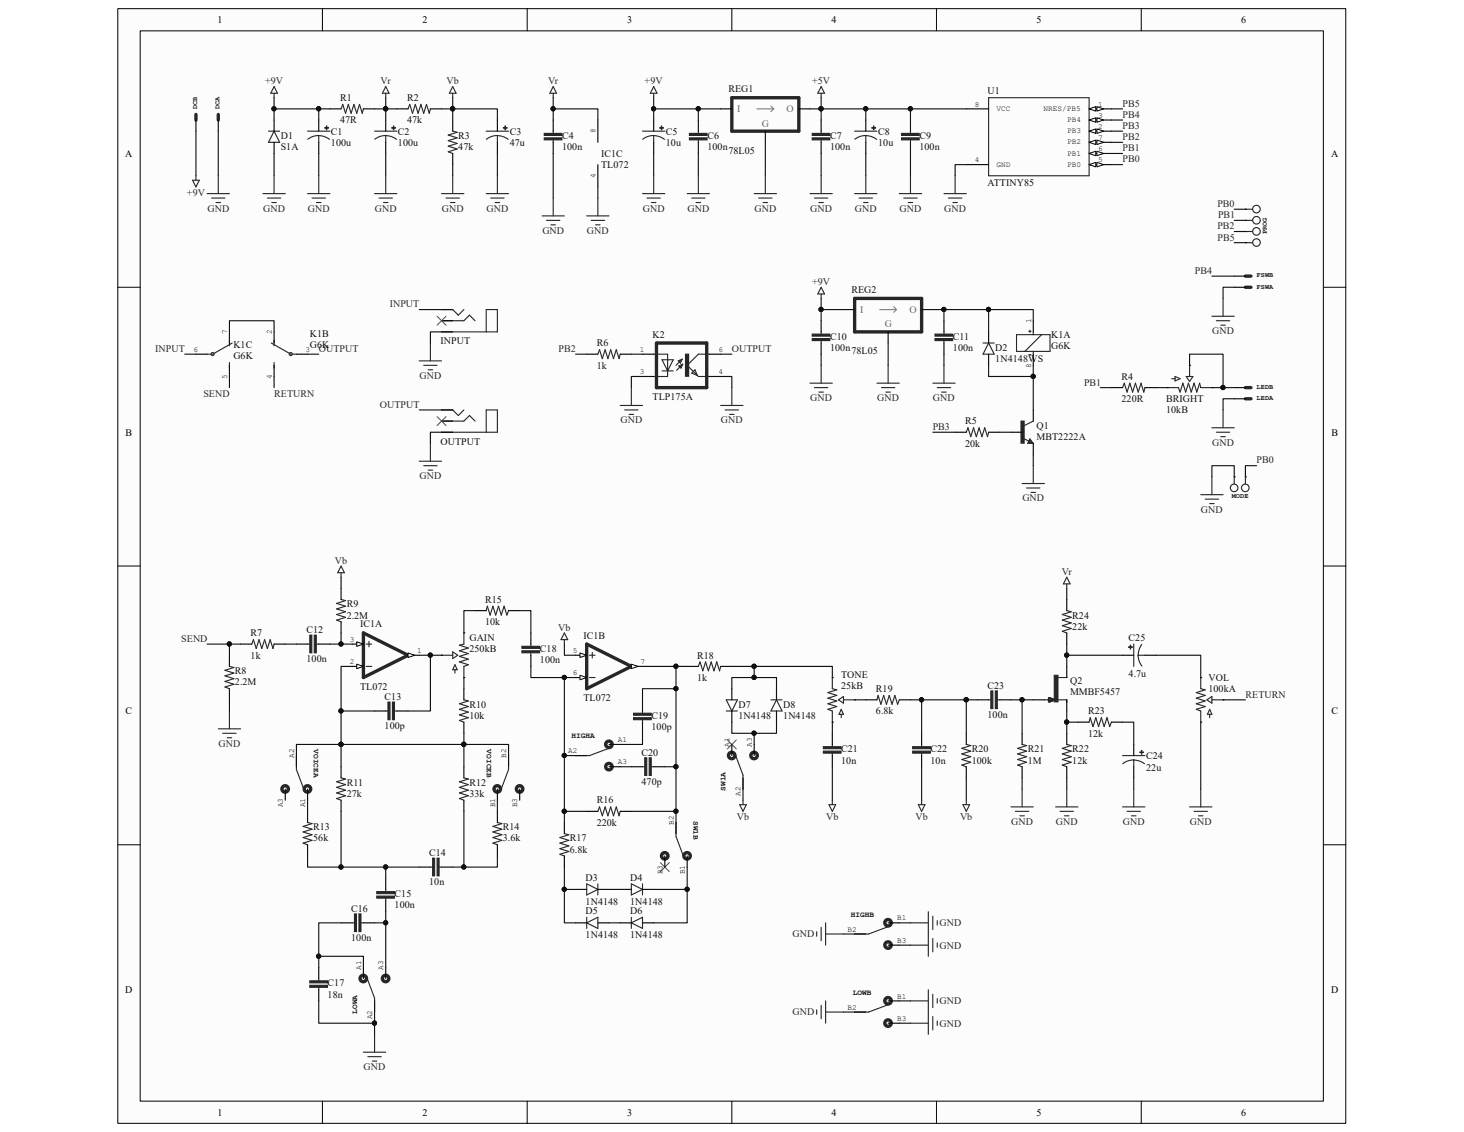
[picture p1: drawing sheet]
<svg xmlns="http://www.w3.org/2000/svg" width="279mm" height="216mm" viewBox="0 0 279 216" stroke-linecap="round" stroke-linejoin="round" font-family="sans-serif">
<path d="M22.5 1.7h234.3v212.5h-234.3z" fill="#fcfcfc"/>
<path d="M22.5 1.7h234.3v212.5h-234.3z" fill="none" stroke="#000" stroke-width=".19"/>
<path d="M26.8 5.9h225.8v204.1h-225.8z" fill="#fcfcfc"/>
<g fill="none" stroke="#000" stroke-width=".19">
<path d="M26.8 5.9h225.8v204.1h-225.8zM61.5 1.6v4.3M100.6 1.6v4.3M139.7 1.6v4.3M178.7 1.6v4.3M217.8 1.6v4.3M22.5 54.8h4.2M252.6 54.8h4.3M22.5 108h4.2M252.6 108h4.3M22.5 161.1h4.2M252.6 161.1h4.3"/>
<path d="M61.5 210v4.3M100.6 210v4.3M139.7 210v4.3M178.7 210v4.3M217.8 210v4.3"/>
</g>
<g fill="none" stroke="#262626" stroke-width=".21">
<path d="M52.3 17.8v.8M52.3 16.5l.6 1.3h-1.2zM73.6 17.8v.8M73.6 16.5l.7 1.3h-1.3zM86.4 17.8v.8M86.4 16.5l.6 1.3h-1.2zM105.6 16.5l.6 1.3h-1.3zM105.6 17.8v.8M124.8 16.5l.6 1.3h-1.3zM124.8 17.8v.8M156.7 16.5l.7 1.3h-1.3zM156.7 17.8v.8"/>
<path d="M188.7 18.6h19.2v14.9h-19.2zM50.2 36.9h4.2M51 37.8h2.6M51.2 25h2.2M51.9 38.6h.8M52.3 33.5v3.4M52.3 25l1.1 2.1h-2.2zM58.7 36.9h4.3M58.7 25h4.3M59.6 37.8h2.5M60.4 38.6h.9M60.8 25.8l-.9 .2-1.2 .6"/>
<path d="M60.8 25.9l1.3 .2 .8 .5M60.8 25.9v1.2M60.8 33.5v3.4M65.1 20.8l.3-.9 .5 1.7 .6-1.7 .5 1.7 .5-1.7 .6 1.7 .5-1.7 .5 1.7 .3-.8M71.5 36.9h4.2M71.5 25h4.2M72.3 37.8h2.6M73.2 38.6h.8M73.6 25.9v1.2M73.6 33.5v3.4M73.6 25.8l-.9 .2-1.2 .6M73.6 25.9l1.3 .2 .8 .5"/>
<path d="M77.9 20.8l.3-.9 .5 1.7 .6-1.7 .5 1.7 .5-1.7 .6 1.7 .5-1.7 .5 1.7 .2-.8M84.3 36.9h4.2M85.1 37.8h2.6M86 38.6h.8M86.4 33.5v3.4M86.4 25l.9 .2-1.8 .6 1.8 .5-1.8 .5 1.8 .6-1.8 .5 1.8 .5-1.8 .6 .9 .3M92.8 36.9h4.3M92.8 25h4.3M92.8 26.6l1.2-.6 1-.2 1.2 .3 .8 .5M93.6 37.8h2.6M94.5 38.6h.9M94.9 25.9v1.2"/>
<path d="M94.9 33.5v3.4M105.6 25v.5M105.6 26.6v.5M105.6 37.8v3.4M114.1 37.8v3.4M122.6 36.9h4.3M122.6 25h4.3M123.5 37.8h2.5M124.3 38.6h.9M124.8 25.8l-1 .2-1.1 .6M124.8 25.9l1.2 .2 .8 .5M124.8 25.9v1.2"/>
<path d="M124.8 33.5v3.4M131.1 36.9h4.3M132 37.8h2.6M132.8 38.6h.9M133.3 25v.5M133.3 26.6v.5M133.3 33.5v3.4M143.9 36.9h4.3M144.8 37.8h2.5M145.6 38.6h.9M146.1 33.5v3.4M154.6 36.9h4.2"/>
<path d="M155.4 37.8h2.6M156.3 38.6h.8M156.7 25v.5M156.7 26.6v.5M156.7 33.5v3.4M163.1 36.9h4.3M163.1 25h4.3M164 37.8h2.5M164.8 38.6h.9M165.2 25.8l-.9 .2-1.2 .6M165.2 25.9l1.3 .2 .8 .5M165.2 25.9v1.2"/>
<path d="M165.2 33.5v3.4M171.6 36.9h4.3M172.5 37.8h2.5M173.3 38.6h.9M173.8 25v.5M173.8 26.6v.5M173.8 33.5v3.4M180.2 36.9h4.2M181 37.8h2.6M181.9 38.6h.8M182.3 33.5v3.4M84.3 59h2.1l1.1 1.1 1-1.1"/>
<path d="M103.4 41.2h4.3M104.3 42h2.6M105.2 42.9h.8M112 41.2h4.2M112.8 42h2.6M113.7 42.9h.8M156.7 56.1v.8M156.7 54.8l.7 1.3h-1.3zM233.4 56.9v3.4M80 68.8h4.3M80.9 69.7h2.5M81.7 70.5h.9"/>
<path d="M82.1 65.4v3.4M84.3 63.3h10.6v-4.3h-2.1v4.3M84.3 61.2h4.2l1.1-1.1 1.1 1.1M84.3 78.2h2.1l1.1 1 1-1M118.4 77.3h4.2M119.2 78.2h2.6M120.1 79h.8M120.5 73.9v3.4M137.5 77.3h4.3M138.4 78.2h2.5M139.2 79h.9M139.7 73.9v3.4"/>
<path d="M167.4 73.1h4.2M168.2 73.9h2.6M169.1 74.8h.8M169.5 69.7v3.4M178 73.1h4.3M178.9 73.9h2.5M179.7 74.8h.9M180.2 69.7v3.4M222.8 73.9h2.1l.3 .9 .5-1.7 .6 1.7 .5-1.7 .5 1.7 .6-1.7 .5 1.7 .5-1.7 .3 .8h2.1M223.6 72.2h.7M224.3 71.8l.9 .4-.9 .5zM226.4 71.8h1.3l-.7 1z"/>
<path d="M227 69.7v2.1M231.3 60.3h4.3M232.1 61.2h2.6M233 62h.8M233.4 78.2v3.4M80 88h4.3M80.9 88.8h2.5M81.7 89.7h.9M82.1 84.6v3.4M84.3 82.4h10.6v-4.2h-2.1v4.2M84.3 80.3h4.2l1.1-1.1 1.1 1.1M195.1 92.2h4.2"/>
<path d="M195.9 93.1h2.6M196.8 93.9h.8M197.2 88.8v3.4M229.2 94.3h4.2M230 95.2h2.6M230.9 96h.8M231.3 90.9v3.4M231.3 81.6h4.3M232.1 82.4h2.6M233 83.3h.8M235.6 90.9v1.4M237.7 90.9v1.4"/>
<path d="M65.1 108l.6 1.2h-1.2zM65.1 109.2v.9M203.6 110.1l.6 1.3h-1.2zM203.6 111.4v.8M41.7 139h4.2M42.5 139.9h2.6M43.8 135.6v3.4M84.3 125h2.1M86.4 124.3l1 .7-1 .6zM86.8 126.8l.5 .9h-.9zM86.8 127.7v.7M88.5 120.7v2.1l-.8 .3 1.7 .5-1.7 .5 1.7 .6-1.7 .5 1.7 .5-1.7 .5 1.7 .6-.9 .3v2.1"/>
<path d="M107.7 120.7l.6 1.3h-1.2zM107.7 122v.8M158.8 129.2v2.1l.9 .3-1.7 .5 1.7 .5-1.7 .6 1.7 .5-1.7 .5 1.7 .6-1.7 .5 .8 .3v2.1M160 133.5l1-.7v1.3zM160.5 135.3l.5 .9h-.9zM160.5 136.2v.7M161 133.5h2.1M229.2 129.2v2.1l.8 .3-1.7 .5 1.7 .5-1.7 .6 1.7 .5-1.7 .5 1.7 .6-1.7 .5 .9 .3v2.1M230.3 133.5l1-.7v1.3zM230.9 135.3l.4 .9h-.9zM230.9 136.2v.7M231.3 133.5h2.1"/>
<path d="M43.4 140.7h.8M129 156.9v2.6l1.6 4.3M140.2 143.6l1.6 4.2v2.7M141.2 153.5h1.2l-.6 1.2zM141.8 152.6v.9M158.2 153.5h1.3l-.7 1.2zM158.8 152.6v.9M175.3 153.5h1.2l-.6 1.2zM175.9 152.6v.9M183.8 153.5h1.3l-.7 1.2zM184.4 152.6v.9M192.9 153.9h4.3"/>
<path d="M193.8 154.7h2.5M194.6 155.6h.9M195.1 150.5v3.4M201.5 153.9h4.2M202.3 154.7h2.6M203.2 155.6h.8M203.6 150.5v3.4M214.2 153.9h4.3M215.1 154.7h2.6M215.9 155.6h.9M216.4 150.5v3.4M227 153.9h4.3"/>
<path d="M227.9 154.7h2.5M228.7 155.6h.9M229.2 150.5v3.4"/>
<circle cx="235.5" cy="93.1" r=".72"/>
<circle cx="237.7" cy="93.1" r=".72"/>
</g>
<g fill="none" stroke="#000" stroke-width=".21">
<path d="M52.3 22.9v2.1M52.3 27.1v2.2M60.8 22.9v2.1M60.8 27.1v2.2M63 20.8h2.1M69.4 20.8h2.1M73.6 22.9v2.1M73.6 27.1v2.2M75.7 20.8h2.2M82.1 20.8h2.2M86.4 22.9v2.1M86.4 29.3v2.1"/>
<path d="M94.9 22.9v2.1M94.9 27.1v2.2M105.6 22.9v2.1M105.6 27.1v2.2M124.8 22.9v2.1M124.8 27.1v2.2M133.3 22.9v2.1M133.3 27.1v2.2M156.7 22.9v2.1M156.7 27.1v2.2M165.2 22.9v2.1M165.2 27.1v2.2"/>
<path d="M173.8 22.9v2.1M173.8 27.1v2.2M207.9 31.4h4.2M84.3 59h2.1M235.6 54.8h2.1M235.6 52.7h2.1M84.3 61.2h2.1M84.3 63.3h2.1M84.3 78.2h2.1M222.8 73.9h.1M227 69.7h.1M231.3 73.9h.1"/>
<path d="M235.6 76.1h2.1M235.6 73.9h2.1M84.3 80.3h2.1M84.3 82.4h2.1M235.6 90.9h.1M237.7 90.9h.1M84.3 125h.1M88.5 129.2h.1M88.5 120.7h.1M158.8 137.7h.1M158.8 129.2h.1M163.1 133.5h.1"/>
<path d="M229.2 137.7h.1M229.2 129.2h.1M233.4 133.5h.1M129 156.9v2.1M139.7 142v2.1M141.8 148.4v2.1M143.9 142v2.1M126.9 163.3v2.1M131.1 163.3v2.1"/>
</g>
<g fill="none" stroke="#262626" stroke-width=".64">
<path d="M237.7 54.8h1M237.7 52.7h1M237.7 76.1h1M237.7 73.9h1"/>
<circle cx="139.6" cy="144.1" r=".62"/>
<circle cx="143.9" cy="144.1" r=".62"/>
<circle cx="126.9" cy="163.2" r=".62"/>
<circle cx="131.1" cy="163.2" r=".62"/>
</g>
<path d="M83.4 79.5l1.7 1.7M83.4 60.3l1.7 1.7M85.1 79.5l-1.7 1.7M85.1 60.3l-1.7 1.7M138.8 141.1l1.7 1.7M140.5 141.1l-1.7 1.7M126 164.5l1.7 1.7M127.7 164.5l-1.7 1.7" fill="none" stroke="#4c4c4c" stroke-width=".19"/>
<g fill="#262626" stroke="#262626" stroke-width=".21">
<path d="M62 24.4h.7z" fill-rule="evenodd"/>
<path d="M62.3 24l.1 .7z" fill-rule="evenodd"/>
<path d="M74.8 24.4h.7z" fill-rule="evenodd"/>
<path d="M75.1 24v.7z" fill-rule="evenodd"/>
<path d="M96.1 24.4h.7z" fill-rule="evenodd"/>
<path d="M96.4 24l.1 .7z" fill-rule="evenodd"/>
<path d="M103.9 25.4h3.3v.4h-3.3z" fill-rule="evenodd"/>
<path d="M103.9 26.3h3.3v.4h-3.3z" fill-rule="evenodd"/>
<path d="M131.6 25.4h3.3v.4h-3.3z" fill-rule="evenodd"/>
<path d="M131.6 26.3h3.3v.4h-3.3z" fill-rule="evenodd"/>
<path d="M155 25.4h3.4v.4h-3.4z" fill-rule="evenodd"/>
<path d="M155 26.3h3.4v.4h-3.4z" fill-rule="evenodd"/>
<path d="M125.9 24.4h.7z" fill-rule="evenodd"/>
<path d="M126.2 24l.1 .7z" fill-rule="evenodd"/>
<path d="M166.4 24.4h.7z" fill-rule="evenodd"/>
<path d="M166.7 24l.1 .7z" fill-rule="evenodd"/>
<path d="M172.1 25.4h3.3v.4h-3.3z" fill-rule="evenodd"/>
<path d="M172.1 26.3h3.3v.4h-3.3z" fill-rule="evenodd"/>
</g>
<path d="M207.9 31.4l1.2-.4v.8z" fill="#fcfcfc"/>
<path d="M207.9 31.4l1.2-.4v.8z" fill="none" stroke="#000" stroke-width=".19"/>
<path d="M209.3 31l1.3 .4-1.3 .4z" fill="#fcfcfc"/>
<path d="M209.3 31l1.3 .4-1.3 .4z" fill="none" stroke="#000" stroke-width=".19"/>
<path d="M207.9 29.3h4.2" fill="none" stroke="#000" stroke-width=".21"/>
<path d="M207.9 29.3l1.2-.5v.9z" fill="#fcfcfc"/>
<path d="M207.9 29.3l1.2-.5v.9z" fill="none" stroke="#000" stroke-width=".19"/>
<path d="M209.3 28.8l1.3 .5-1.3 .4z" fill="#fcfcfc"/>
<path d="M209.3 28.8l1.3 .5-1.3 .4z" fill="none" stroke="#000" stroke-width=".19"/>
<path d="M207.9 27.1h4.2" fill="none" stroke="#000" stroke-width=".21"/>
<path d="M207.9 27.1l1.2-.4v.9z" fill="#fcfcfc"/>
<path d="M207.9 27.1l1.2-.4v.9z" fill="none" stroke="#000" stroke-width=".19"/>
<path d="M209.3 26.7l1.3 .4-1.3 .5z" fill="#fcfcfc"/>
<path d="M209.3 26.7l1.3 .4-1.3 .5z" fill="none" stroke="#000" stroke-width=".19"/>
<path d="M207.9 25h4.2" fill="none" stroke="#000" stroke-width=".21"/>
<path d="M207.9 25l1.2-.4v.8z" fill="#fcfcfc"/>
<path d="M207.9 25l1.2-.4v.8z" fill="none" stroke="#000" stroke-width=".19"/>
<path d="M209.3 24.6l1.3 .4-1.3 .4z" fill="#fcfcfc"/>
<path d="M209.3 24.6l1.3 .4-1.3 .4z" fill="none" stroke="#000" stroke-width=".19"/>
<path d="M207.9 22.9h4.2" fill="none" stroke="#000" stroke-width=".21"/>
<path d="M207.9 22.9l1.2-.4v.8z" fill="#fcfcfc"/>
<path d="M207.9 22.9l1.2-.4v.8z" fill="none" stroke="#000" stroke-width=".19"/>
<path d="M209.3 22.5l1.3 .4-1.3 .4z" fill="#fcfcfc"/>
<path d="M209.3 22.5l1.3 .4-1.3 .4z" fill="none" stroke="#000" stroke-width=".19"/>
<path d="M207.9 20.8h4.2" fill="none" stroke="#000" stroke-width=".21"/>
<path d="M207.9 20.8l1.2-.5v.9z" fill="#fcfcfc"/>
<path d="M207.9 20.8l1.2-.5v.9z" fill="none" stroke="#000" stroke-width=".19"/>
<path d="M209.3 20.3l1.3 .5-1.3 .4z" fill="#fcfcfc"/>
<path d="M209.3 20.3l1.3 .5-1.3 .4z" fill="none" stroke="#000" stroke-width=".19"/>
<g fill="none" stroke="#000" stroke-width=".21">
<path d="M137.5 20.8h2.2M146.1 25v2.1M152.5 20.8h2.1M184.4 20.8h4.3M184.4 31.4h4.3M237.7 39.9h.1M161 59h2.1M175.9 59h2.1M237.7 46.3h.1M237.7 44.2h.1M237.7 42h.1M37.4 67.6h2.1"/>
<path d="M43.8 63.3v2.1M43.8 69.7v2.1M52.3 63.3v2.1M52.3 69.7v2.1M56.6 67.6h2.1M112 67.6h2.1M118.4 67.6h2.1M122.6 67.6h2.2M122.6 71.8h2.2M135.4 67.6h2.1M135.4 71.8h2.1M156.7 61.2v2.1"/>
<path d="M156.7 65.4v2.2M169.5 63.3v2.1M180.2 61.2v2.1M180.2 65.4v2.2M188.7 63.3v2.1M188.7 67.6v2.1M197.2 61.2v2.1M197.2 67.6v2.1M197.2 78.2v2.1M212.1 73.9h2.1M218.5 73.9h2.1M182.3 82.4h2.1"/>
<path d="M188.7 82.4h2.1M192.9 82.4h2.2M197.2 84.6v2.1M65.1 112.2v2.1M65.1 118.6v2.1M90.7 116.5h2.1M97.1 116.5h2.1M203.6 114.3v2.2M43.8 125v2.1M43.8 131.3v2.2M45.9 122.8h2.1M52.3 122.8h2.1"/>
<path d="M56.6 122.8h2.1M60.8 122.8h2.2M67.2 122.8h2.2M71.5 135.6h2.1M75.7 135.6h2.2M88.5 131.3v2.2M88.5 137.7v2.2M101.3 120.7v2.1M101.3 125v2.1M122.6 133.5v2.1M122.6 137.7v2.2M131.1 127.1h2.2"/>
<path d="M137.5 127.1h2.2M158.8 139.9v2.1M165.2 133.5h2.2M171.6 133.5h2.2M175.9 139.9v2.1M184.4 139.9v2.1M186.5 133.5h2.2M190.8 133.5h2.1M195.1 139.9v2.1M203.6 120.7v2.1M203.6 139.9v2.1M205.7 137.7h2.2"/>
<path d="M212.1 137.7h2.1M214.2 125h2.2M218.5 125h2.1M54.4 150.5v2.1M56.6 144.1v2.1M58.7 150.5v2.1M58.7 154.7v2.2M65.1 146.2v2.2M65.1 152.6v2.1M88.5 146.2v2.2M88.5 152.6v2.1M94.9 150.5v2.1"/>
<path d="M94.9 154.7v2.2M97.1 144.1v2.1M99.2 150.5v2.1M107.7 156.9v2.1M109.8 144.1h2.2M112 154.7h2.1M116.2 142h2.2M116.2 146.2h2.2M118.4 154.7h2.1M120.5 146.2h2.1M124.8 146.2h2.1M158.8 144.1v2.1"/>
<path d="M175.9 144.1v2.1M184.4 146.2v2.2M195.1 146.2v2.2M203.6 146.2v2.2M216.4 142v2.1M216.4 146.2v2.2M58.7 161.1v2.2M65.1 176h2.1M69.4 176h2.1M73.6 167.5v2.1M73.6 171.8v2.1M80 165.4h2.1"/>
<path d="M84.3 165.4h2.1M94.9 161.1v2.2M107.7 163.3v2.1M163.1 178.1h2.1M169.5 176h2.1M60.8 184.5v2.1M60.8 188.8v2.1M69.4 184.5v2.1M71.5 190.9v2.1M73.6 184.5v2.1M163.1 193h2.1M169.5 190.9h2.1"/>
<path d="M169.5 195.2h2.1M169.5 180.3h2.1"/>
</g>
<g fill="none" stroke="#262626" stroke-width=".21">
<path d="M237.7 39.9h1.3M237.7 46.3h1.3M237.7 44.2h1.3M237.7 42h1.3M43.8 64.9v1.1M43.8 69.1v1.1M44.3 65.4l-3.7 2.2h-1.1M51.8 65.4l3.7 2.2h1.1M52.3 64.9v1.1M52.3 69.1v1.1M114.1 67.6l.3-.9 .6 1.7 .5-1.7 .5 1.7 .5-1.7 .6 1.7 .5-1.7 .5 1.7 .3-.8M124.8 67.6h2.6v4.2h-2.6"/>
<path d="M126.4 68.6h2.1l-1.1 2.1zM126.4 70.7h2.1M129.4 68.8l.8-.3-.3 .8zM129.5 69.8l.8-.3-.3 .7zM130.2 68.5l-1.2 1.2M130.3 69.5l-1.2 1.1M132.6 70.5l.5 1.1-1.1-.4zM135.4 67.6h-2.1l-2.2 2.1 2.2 2.1h2.1M154.6 73.1h4.2M155.4 73.9h2.6M156.3 74.8h.8M156.7 63.3v.5"/>
<path d="M156.7 64.9v.5M156.7 69.7v3.4M180.2 63.3v.5M180.2 64.9v.5M187.6 65.4h2.1M188.7 65.4l1 2.2h-2.1zM194 63.8h6.4v3.2h-6.4zM196.3 63.2h.5M196.3 67.7h.5M196.6 63v.4M197.2 63.3v.5M197.2 67v.6"/>
<path d="M198.8 63.8l-3.2 3.2M214.2 73.9l.4-.8 .5 1.7 .5-1.7 .6 1.7 .5-1.7 .5 1.7 .6-1.7 .5 1.7 .2-.9M184.4 82.4l.3-.8 .6 1.7 .5-1.7 .5 1.7 .6-1.7 .5 1.7 .5-1.7 .6 1.7 .2-.9M195.3 83.6l1.1 .5M196.6 83.7l.6 .9h-1.1zM196.6 84.1l.1 .3h-.4l.3-.5 .4 .6h-.7M197.2 80.3l-1.7 .9M65.1 114.3l.8 .3-1.7 .5 1.7 .5-1.7 .5 1.7 .6-1.7 .5 1.7 .5-1.7 .6 .9 .3M92.8 116.5l.2-.9 .5 1.7 .6-1.7 .5 1.7 .5-1.7 .6 1.7 .5-1.7 .5 1.7 .4-.8M203.6 116.5l.8 .2-1.7 .5 1.7 .5-1.7 .6 1.7 .5-1.7 .5 1.7 .6-1.7 .5 .9 .3M43.8 127.1l.8 .2-1.7 .5 1.7 .6-1.7 .5 1.7 .5-1.7 .6 1.7 .5-1.7 .5 .9 .3M48 122.8l.4-.8 .5 1.7 .5-1.7 .6 1.7 .5-1.7 .5 1.7 .6-1.7 .5 1.7 .2-.9"/>
<path d="M58.7 122.8h.5M60.3 122.8h.5M69.9 122.8h1.1M69.9 127.1h1.1M70.4 122.3v1.1M73.6 135.6h.5M75.2 135.6h.5M88.5 133.5l.9 .2-1.7 .5 1.7 .6-1.7 .5 1.7 .5-1.7 .5 1.7 .6-1.7 .5 .8 .3M101.3 122.8v.6M101.3 124.4v.6M122.6 135.6v.5M122.6 137.2v.5"/>
<path d="M133.3 127.1l.3-.9 .5 1.7 .6-1.7 .5 1.7 .5-1.7 .6 1.7 .5-1.7 .5 1.7 .2-.8M167.4 133.5l.2-.9 .5 1.7 .5-1.7 .6 1.7 .5-1.7 .5 1.7 .6-1.7 .5 1.7 .3-.8M188.7 133.5h.5M190.3 133.5h.5M207.9 137.7l.2-.8 .5 1.7 .5-1.7 .6 1.7 .5-1.7 .5 1.7 .6-1.7 .5 1.7 .3-.9M216.4 122.8v4.3M217.2 125l.3 1.3 .4 .7M217.9 122.9l-.6 1.2-.1 .9h1.3M56.6 144.1v2.7l1.6 4.2M58.7 156.9l.9 .2-1.8 .5 1.8 .5-1.8 .6 1.8 .5-1.8 .5 1.8 .6-1.8 .5 .9 .3M65.1 148.4l.8 .2-1.7 .5 1.7 .5-1.7 .6 1.7 .5-1.7 .5 1.7 .6-1.7 .5 .9 .3M88.5 148.4l.9 .2-1.7 .5 1.7 .5-1.7 .6 1.7 .5-1.7 .5 1.7 .6-1.7 .5 .8 .3"/>
<path d="M94.9 156.9l.9 .2-1.7 .5 1.7 .5-1.7 .6 1.7 .5-1.7 .5 1.7 .6-1.7 .5 .8 .3M97.1 144.1v2.7l-1.6 4.2M107.7 159l.9 .2-1.7 .5 1.7 .6-1.7 .5 1.7 .5-1.7 .6 1.7 .5-1.7 .5 .8 .4M114.1 154.7l.3-.8 .6 1.7 .5-1.7 .5 1.7 .5-1.7 .6 1.7 .5-1.7 .5 1.7 .3-.9M116.8 142.5l-4.3 1.6h-2.7M122.6 146.2h.6M124.2 146.2h.6M158.8 142v.5M158.8 143.6v.5M175.9 142v.5M175.9 143.6v.5M184.4 142l.9 .2-1.7 .5 1.7 .6-1.7 .5 1.7 .5-1.7 .6 1.7 .5-1.7 .5 .8 .3"/>
<path d="M195.1 142l.8 .2-1.7 .5 1.7 .6-1.7 .5 1.7 .5-1.7 .6 1.7 .5-1.7 .5 .9 .3M203.6 142l.8 .2-1.7 .5 1.7 .6-1.7 .5 1.7 .5-1.7 .6 1.7 .5-1.7 .5 .9 .3M214.2 144.1h4.3M216.4 144.9l-.9 .2-1.2 .6M216.4 145l1.3 .2 .7 .5M216.4 145v1.2M67.2 176h.6M68.8 176h.6M73.6 169.6v.6M73.6 171.2v.6M82.1 165.4h.6M83.7 165.4h.6"/>
<path d="M155.9 177.7v.9M156.7 176.9v2.5M157.6 176v4.3M157.6 178.1h3.4M170 176.5l-4.2 1.6h-2.7M173.8 176h3.4M177.2 173.9v8.5M178 174.7v2.6M178 179v2.5M178.9 175.6v.8M178.9 179.8v.9M60.8 186.6v.6"/>
<path d="M60.8 188.2v.6M69.9 186.1l1.6 4.3v2.6M71.5 197.3v3.4M155.9 192.6v.9M156.7 191.7v2.6M157.6 193h3.4M157.6 190.9v4.3M170 191.4l-4.2 1.6h-2.7M173.8 195.2h3.4M173.8 190.9h3.4M173.8 180.3h3.4M177.2 188.8v8.5"/>
<path d="M178 189.6v2.6M178 193.9v2.5M178.9 190.5v.8M178.9 194.7v.9M69.4 200.7h4.2M70.2 201.5h2.6M71.1 202.4h.8"/>
<circle cx="239.8" cy="39.9" r=".72"/>
<circle cx="239.8" cy="46.3" r=".72"/>
<circle cx="239.8" cy="44.1" r=".72"/>
<circle cx="239.8" cy="42" r=".72"/>
</g>
<g fill="#262626" stroke="#262626" stroke-width=".21">
<path d="M178.4 63.7h3.4v.4h-3.4z" fill-rule="evenodd"/>
<path d="M178.4 64.6h3.4v.4h-3.4z" fill-rule="evenodd"/>
<path d="M155 63.7h3.4v.4h-3.4z" fill-rule="evenodd"/>
<path d="M155 64.6h3.4v.4h-3.4z" fill-rule="evenodd"/>
<path d="M194.9 80.3h.6v4.2h-.6z" fill-rule="evenodd"/>
<path d="M74.9 133.9h.4v3.4h-.4z" fill-rule="evenodd"/>
<path d="M74 133.9h.4v3.4h-.4z" fill-rule="evenodd"/>
<path d="M60 121.1h.4v3.4h-.4z" fill-rule="evenodd"/>
<path d="M59.1 121.1h.4v3.4h-.4z" fill-rule="evenodd"/>
<path d="M99.6 123.3h3.4v.4h-3.4z" fill-rule="evenodd"/>
<path d="M99.6 124.1h3.4v.4h-3.4z" fill-rule="evenodd"/>
<path d="M83.4 163.7h.4v3.3h-.4z" fill-rule="evenodd"/>
<path d="M82.6 163.7h.3v3.3h-.3z" fill-rule="evenodd"/>
<path d="M71.9 170.1h3.4v.3h-3.4z" fill-rule="evenodd"/>
<path d="M71.9 170.9h3.4v.4h-3.4z" fill-rule="evenodd"/>
<path d="M67.7 174.3h.3v3.4h-.3z" fill-rule="evenodd"/>
<path d="M68.5 174.3h.4v3.4h-.4z" fill-rule="evenodd"/>
<path d="M59.1 187.1h3.4v.4h-3.4z" fill-rule="evenodd"/>
<path d="M59.1 187.9h3.4v.4h-3.4z" fill-rule="evenodd"/>
<path d="M120.9 136h3.4v.4h-3.4z" fill-rule="evenodd"/>
<path d="M120.9 136.9h3.4v.4h-3.4z" fill-rule="evenodd"/>
<path d="M123.9 144.5h.4v3.4h-.4z" fill-rule="evenodd"/>
<path d="M123 144.5h.4v3.4h-.4z" fill-rule="evenodd"/>
<path d="M157.1 142.4h3.4v.4h-3.4z" fill-rule="evenodd"/>
<path d="M157.1 143.3h3.4v.3h-3.4z" fill-rule="evenodd"/>
<path d="M174.2 142.4h3.4v.4h-3.4z" fill-rule="evenodd"/>
<path d="M174.2 143.3h3.4v.3h-3.4z" fill-rule="evenodd"/>
<path d="M190 131.8h.3v3.3h-.3z" fill-rule="evenodd"/>
<path d="M189.1 131.8h.4v3.3h-.4z" fill-rule="evenodd"/>
<path d="M217.5 143.5h.7z" fill-rule="evenodd"/>
<path d="M217.8 143.1l.1 .7z" fill-rule="evenodd"/>
<path d="M215.7 123.1l.1 .7z" fill-rule="evenodd"/>
<path d="M215.4 123.4l.7 .1z" fill-rule="evenodd"/>
<path d="M130.8 67.6h.6v4.2h-.6z" fill-rule="evenodd"/>
</g>
<g fill="none" stroke="#262626" stroke-width=".64">
<path d="M139.7 18.6h12.8v6.4h-12.8zM163.1 56.9h12.8v6.4h-12.8zM125.3 65.4h9.6v8.5h-9.6zM69.4 120.7l8.5 4.3-8.5 4.2z"/>
<circle cx="40.6" cy="67.5" r=".08"/>
<circle cx="55.5" cy="67.5" r=".08"/>
<circle cx="54.4" cy="150.5" r=".62"/>
<circle cx="58.7" cy="150.5" r=".62"/>
<circle cx="94.9" cy="150.5" r=".62"/>
<circle cx="99.2" cy="150.5" r=".62"/>
<circle cx="116.2" cy="146.2" r=".62"/>
<circle cx="116.2" cy="142" r=".62"/>
<circle cx="169.5" cy="176" r=".62"/>
<circle cx="69.3" cy="186.6" r=".62"/>
<circle cx="73.6" cy="186.6" r=".62"/>
<circle cx="169.5" cy="190.9" r=".62"/>
<circle cx="169.5" cy="180.2" r=".62"/>
<circle cx="169.5" cy="195.1" r=".62"/>
</g>
<path d="M144.5 20.8h3.2M147.1 20.2l.6 .6M147.7 20.8l-.6 .5M167.9 59h3.2M170.6 58.5l.5 .5M171.1 59l-.5 .6" fill="none" stroke="#808080" stroke-width=".21"/>
<path d="M68.1 122.4l1.3 .4-1.3 .5z" fill="#fcfcfc"/>
<path d="M68.1 122.4l1.3 .4-1.3 .5z" fill="none" stroke="#000" stroke-width=".19"/>
<path d="M67.2 127.1h2.2" fill="none" stroke="#000" stroke-width=".21"/>
<path d="M68.1 126.7l1.3 .4-1.3 .4z" fill="#fcfcfc"/>
<path d="M68.1 126.7l1.3 .4-1.3 .4z" fill="none" stroke="#000" stroke-width=".19"/>
<path d="M77.9 125h2.1" fill="none" stroke="#000" stroke-width=".21"/>
<path d="M77.9 124.5l1.3 .5-1.3 .4z" fill="#fcfcfc"/>
<path d="M77.9 124.5l1.3 .5-1.3 .4z" fill="none" stroke="#000" stroke-width=".19"/>
<path d="M112 122.8l8.5 4.3-8.5 4.2z" fill="none" stroke="#262626" stroke-width=".64"/>
<path d="M112.5 125h1.1M112.5 129.2h1.1M113 124.4v1.1" fill="none" stroke="#262626" stroke-width=".21"/>
<path d="M109.8 125h2.2" fill="none" stroke="#000" stroke-width=".21"/>
<path d="M110.7 124.5l1.3 .5-1.3 .4z" fill="#fcfcfc"/>
<path d="M110.7 124.5l1.3 .5-1.3 .4z" fill="none" stroke="#000" stroke-width=".19"/>
<path d="M109.8 129.2h2.2" fill="none" stroke="#000" stroke-width=".21"/>
<path d="M110.7 128.8l1.3 .4-1.3 .4z" fill="#fcfcfc"/>
<path d="M110.7 128.8l1.3 .4-1.3 .4z" fill="none" stroke="#000" stroke-width=".19"/>
<path d="M120.5 127.1h2.1" fill="none" stroke="#000" stroke-width=".21"/>
<path d="M120.5 126.7l1.3 .4-1.3 .4z" fill="#fcfcfc"/>
<path d="M120.5 126.7l1.3 .4-1.3 .4z" fill="none" stroke="#000" stroke-width=".19"/>
<g fill="none" stroke="#000" stroke-width=".21">
<path d="M37.4 22.9v2.1M41.7 22.9v2.1M114.1 22.9v4.2M114.1 31.4v4.2M139.7 131.3v2.2M139.7 135.6v2.1M148.2 131.3v2.2M148.2 135.6v2.1M197.2 133.5h2.1M203.6 127.1v2.1M203.6 133.5v2.1M109.8 169.6h2.2"/>
<path d="M109.8 176h2.2M114.1 169.6h2.1M114.1 176h2.1M118.4 169.6h2.1M118.4 176h2.1M122.6 169.6h2.2M122.6 176h2.2"/>
</g>
<g fill="none" stroke="#262626" stroke-width=".21">
<path d="M36.8 34.4h1.2l-.6 1.2zM37.4 33.5v.9M39.5 36.9h4.3M40.4 37.8h2.5M41.2 38.6h.9M41.7 33.5v3.4M138.6 133.5h2.1l-1 2.1zM138.6 135.6h2.1M147.1 133.5h2.2M148.2 133.5l1.1 2.1h-2.2zM199.3 133.5h1.9M200.2 133.1l1 .4-1 .4z"/>
<path d="M201.9 133.5h1.7v.5M203.6 129.1v.1h-1.7M112 168.6l2.1 1-2.1 1.1zM112 176l2.1-1.1v2.2zM112 174.9v2.2M114.1 168.6v2.1M120.5 168.6l2.1 1-2.1 1.1zM120.5 176l2.1-1.1v2.2zM120.5 174.9v2.2M122.6 168.6v2.1"/>
</g>
<path d="M37.4 21.8v1.1M41.7 21.8v1.1M200.8 133.5l-.5 .2v-.4l.6 .2" fill="none" stroke="#262626" stroke-width=".64"/>
<path d="M201.2 128.8h.7v5.1h-.7z" fill-rule="evenodd" fill="#262626" stroke="#262626" stroke-width=".21"/>
<g fill="none" stroke="#0e0e0e" stroke-width=".21">
<path d="M52.3 18.6v4.3M73.6 18.6v4.3M86.4 18.6v2.2h-2.1M105.6 18.6v4.3M124.8 18.6v2.2M156.7 18.6v2.2h-2.1M37.4 25v8.5M41.7 25v8.5M52.3 20.8h10.7M52.3 29.3v4.2M60.8 20.8v2.1M60.8 29.3v4.2"/>
<path d="M71.5 20.8h4.2M73.6 29.3v4.2M86.4 22.9v-2.1h8.5v2.1M86.4 31.4v2.1M94.9 29.3v4.2M105.6 20.8h8.5v2.1M105.6 29.3v8.5M114.1 35.6v2.2M124.8 29.3v4.2M133.3 20.8v2.1M133.3 29.3v4.2M137.5 20.8h-12.7v2.1"/>
<path d="M146.1 27.1v6.4M156.7 29.3v4.2M165.2 20.8v2.1M165.2 29.3v4.2M173.8 20.8v2.1M173.8 29.3v4.2M184.4 31.4h-2.1v2.1M184.4 20.8h-27.7v2.1M212.1 20.8h2.1M212.1 31.4h2.1M212.1 27.1h2.1M212.1 25h2.1"/>
<path d="M212.1 22.9h2.1M212.1 29.3h2.1M235.6 39.9h2.1M80 59h4.3M156.7 56.9v2.1h4.3M156.7 59v2.2M178 59h2.2v2.2M180.2 59h8.5M188.7 59h8.5v2.2M188.7 59v4.3M231.3 52.7h4.3M235.6 54.8h-2.2v2.1"/>
<path d="M235.6 42h2.1M235.6 44.2h2.1M235.6 46.3h2.1M35.3 67.6h2.1M43.8 63.3v-2.1h8.5v2.1M43.8 71.8v2.1M52.3 71.8v2.1M58.7 67.6h2.1M80 78.2h4.3M84.3 63.3h-2.2v2.1M109.8 67.6h2.2M120.5 67.6h2.1"/>
<path d="M122.6 71.8h-2.1v2.1M137.5 71.8h2.2v2.1M137.5 67.6h2.2M156.7 67.6v2.1M169.5 65.4v4.3M180.2 67.6v2.1M188.7 69.7v2.1h8.5v6.4M197.2 69.7v2.1M210 73.9h2.1M220.6 73.9h2.2M227 69.7v-2.1h6.4v6.3h-2.1M233.4 73.9h2.2"/>
<path d="M235.6 76.1h-2.2v2.1M84.3 82.4h-2.2v2.2M178 82.4h4.3M190.8 82.4h2.1M197.2 86.7v2.1M231.3 90.9v-2.1h4.3v2.1M239.8 88.8h-2.1v2.1M65.1 110.1v2.1M90.7 116.5h-2.2v4.2M99.2 116.5h2.1v4.2M203.6 112.2v2.1M39.5 122.8h6.4"/>
<path d="M43.8 122.8v2.2M43.8 133.5v2.1M54.4 122.8h2.2M63 122.8h2.1M65.1 120.7v2.1h2.1M65.1 135.6v6.4h32v2.1M67.2 127.1h-2.1v8.5h6.4M80 125h4.3M82.1 125v10.6h-4.2M88.5 129.2v2.1M88.5 139.9v6.3M101.3 127.1v2.1h8.5"/>
<path d="M107.7 122.8v2.2h2.1M107.7 129.2v25.5h4.3M122.6 127.1h6.4v27.6h-8.5M122.6 139.9v2.1h-4.2M129 131.3h-6.4v2.2M129 127.1h2.1M139.7 127.1h4.2v2.1h-4.2v2.1M139.7 137.7v2.2h8.5v-2.2M143.9 129.2h4.3v2.1M143.9 127.1h14.9v2.1M143.9 139.9v2.1M158.8 137.7v2.2"/>
<path d="M163.1 133.5h2.1M173.8 133.5h2.1v6.4M175.9 133.5h10.6M184.4 133.5v6.4M192.9 133.5h2.2M197.2 133.5h-2.1v6.4M203.6 135.6v2.1h2.1M203.6 122.8v4.3M203.6 137.7v2.2M203.6 125h10.6M214.2 137.7h2.2v4.3M220.6 125h8.6v4.2"/>
<path d="M229.2 137.7v12.8M233.4 133.5h4.3M56.6 144.1v-2.1h8.5v4.2M58.7 152.6v2.1M65.1 154.7v10.7h-6.4v-2.1M88.5 154.7v10.7h-2.1M94.9 152.6v2.1M107.7 154.7v2.2M107.7 144.1h2.1M118.4 146.2h2.1M126.9 146.2h2.1M129 154.7v2.2"/>
<path d="M141.8 150.5v2.1M158.8 146.2v6.4M175.9 146.2v6.4M184.4 148.4v4.2M195.1 148.4v2.1M203.6 148.4v2.1M216.4 148.4v2.1M65.1 165.4h14.9M65.1 176h-4.3v6.4h8.6v2.1M73.6 173.9v2.1h-2.1M73.6 165.4v2.1M73.6 176v8.5"/>
<path d="M94.9 163.3v2.1h-6.4M107.7 165.4v4.2h2.1M107.7 169.6v6.4h2.1M116.2 169.6h2.2M116.2 176h2.2M131.1 165.4v4.2h-6.3M131.1 169.6v6.4h-6.3M161 178.1h2.1M171.6 176h2.2M60.8 190.9v4.3h10.7M60.8 182.4v2.1M71.5 193v4.3"/>
<path d="M161 193h2.1M171.6 190.9h2.2M171.6 195.2h2.2M171.6 180.3h2.2"/>
</g>
<g fill="#0e0e0e" stroke="#0e0e0e" stroke-width=".19">
<circle cx="73.6" cy="20.7" r=".4"/>
<circle cx="86.4" cy="20.7" r=".4"/>
<circle cx="105.6" cy="20.7" r=".4"/>
<circle cx="65.1" cy="122.8" r=".4"/>
<circle cx="82.1" cy="124.9" r=".4"/>
<circle cx="143.9" cy="127.1" r=".4"/>
<circle cx="143.9" cy="129.2" r=".4"/>
<circle cx="156.7" cy="20.7" r=".4"/>
<circle cx="165.2" cy="20.7" r=".4"/>
<circle cx="143.9" cy="139.8" r=".4"/>
<circle cx="60.8" cy="20.7" r=".4"/>
<circle cx="107.7" cy="169.6" r=".4"/>
<circle cx="107.7" cy="154.7" r=".4"/>
<circle cx="188.7" cy="59" r=".4"/>
<circle cx="197.2" cy="71.8" r=".4"/>
<circle cx="180.1" cy="59" r=".4"/>
<circle cx="156.7" cy="59" r=".4"/>
<circle cx="233.4" cy="73.9" r=".4"/>
<circle cx="88.5" cy="165.4" r=".4"/>
<circle cx="65.1" cy="165.4" r=".4"/>
<circle cx="131.1" cy="169.6" r=".4"/>
<circle cx="129" cy="127.1" r=".4"/>
<circle cx="184.4" cy="133.5" r=".4"/>
<circle cx="195" cy="133.5" r=".4"/>
<circle cx="203.6" cy="124.9" r=".4"/>
<circle cx="175.9" cy="133.5" r=".4"/>
<circle cx="203.6" cy="137.7" r=".4"/>
<circle cx="65.1" cy="135.6" r=".4"/>
<circle cx="65.1" cy="142" r=".4"/>
<circle cx="73.6" cy="165.4" r=".4"/>
<circle cx="107.7" cy="129.2" r=".4"/>
<circle cx="107.7" cy="144.1" r=".4"/>
<circle cx="52.3" cy="20.7" r=".4"/>
<circle cx="124.7" cy="20.7" r=".4"/>
<circle cx="173.7" cy="20.7" r=".4"/>
<circle cx="133.3" cy="20.7" r=".4"/>
<circle cx="43.8" cy="122.8" r=".4"/>
<circle cx="88.5" cy="142" r=".4"/>
<circle cx="73.6" cy="176" r=".4"/>
<circle cx="60.8" cy="182.4" r=".4"/>
<circle cx="71.5" cy="195.1" r=".4"/>
<circle cx="129" cy="131.3" r=".4"/>
<circle cx="129" cy="146.2" r=".4"/>
<circle cx="129" cy="154.7" r=".4"/>
</g>
<g font-size="1.9">
<text x="41.5" y="4.4">1</text>
<text x="80.6" y="4.4">2</text>
<text x="119.7" y="4.4">3</text>
<text x="158.7" y="4.4">4</text>
<text x="197.8" y="4.4">5</text>
<text x="236.9" y="4.4">6</text>
<text x="23.9" y="29.9">A</text>
<text x="254" y="29.9">A</text>
<text x="24" y="83.1">B</text>
<text x="254.1" y="83.1">B</text>
<text x="24" y="136.3">C</text>
<text x="254.1" y="136.3">C</text>
<text x="23.9" y="189.4">D</text>
<text x="254" y="189.4">D</text>
<text x="41.5" y="212.8">1</text>
<text x="80.6" y="212.8">2</text>
<text x="119.7" y="212.8">3</text>
<text x="158.7" y="212.8">4</text>
<text x="197.8" y="212.8">5</text>
<text x="236.9" y="212.8">6</text>
</g>
<g font-size="1.9" fill="#262626">
<text x="50.6" y="16.1">+9V</text>
<text x="72.6" y="16.1">Vr</text>
<text x="85.2" y="16.1">Vb</text>
<text x="104.6" y="16.1">Vr</text>
<text x="123" y="16.1">+9V</text>
<text x="155" y="16.1">+5V</text>
<text x="214.2" y="22.5">PB4</text>
<text x="214.2" y="20.4">PB5</text>
<text x="214.2" y="24.6">PB3</text>
<text x="214.2" y="26.7">PB2</text>
<text x="214.2" y="28.9">PB1</text>
<text x="214.2" y="31">PB0</text>
<text x="35.7" y="37.4">+9V</text>
<text x="39.6" y="40.3">GND</text>
<text x="50.2" y="40.3">GND</text>
<text x="58.8" y="40.3">GND</text>
<text x="71.5" y="40.3">GND</text>
<text x="84.3" y="40.3">GND</text>
<text x="92.8" y="40.3">GND</text>
<text x="122.7" y="40.3">GND</text>
<text x="131.2" y="40.3">GND</text>
<text x="144" y="40.3">GND</text>
<text x="154.6" y="40.3">GND</text>
<text x="163.2" y="40.3">GND</text>
<text x="171.7" y="40.3">GND</text>
<text x="180.2" y="40.3">GND</text>
<text x="232.3" y="39.5">PB0</text>
<text x="232.5" y="41.6">PB1</text>
<text x="103.5" y="44.6">GND</text>
<text x="112" y="44.6">GND</text>
<text x="232.3" y="43.7">PB2</text>
<text x="232.4" y="45.9">PB5</text>
<text x="228" y="52.2">PB4</text>
<text x="74.4" y="58.6">INPUT</text>
<text x="155" y="54.4">+9V</text>
<text x="231.4" y="63.7">GND</text>
<text x="29.6" y="67.1">INPUT</text>
<text x="60.8" y="67.1">OUTPUT</text>
<text x="106.6" y="67.1">PB2</text>
<text x="139.7" y="67.1">OUTPUT</text>
<text x="38.8" y="75.6">SEND</text>
<text x="52.3" y="75.6">RETURN</text>
<text x="72.5" y="77.8">OUTPUT</text>
<text x="80.1" y="72.2">GND</text>
<text x="154.6" y="76.5">GND</text>
<text x="167.4" y="76.5">GND</text>
<text x="178.1" y="76.5">GND</text>
<text x="206.9" y="73.5">PB1</text>
<text x="118.4" y="80.7">GND</text>
<text x="137.6" y="80.7">GND</text>
<text x="178" y="82">PB3</text>
<text x="231.4" y="85">GND</text>
<text x="239.8" y="88.4">PB0</text>
<text x="80.1" y="91.4">GND</text>
<text x="195.1" y="95.6">GND</text>
<text x="229.2" y="97.7">GND</text>
<text x="63.9" y="107.5">Vb</text>
<text x="202.6" y="109.7">Vr</text>
<text x="34.6" y="122.4">SEND</text>
<text x="106.5" y="120.3">Vb</text>
<text x="237.7" y="133.1">RETURN</text>
<text x="41.7" y="142.4">GND</text>
<text x="140.6" y="156.5">Vb</text>
<text x="157.6" y="156.5">Vb</text>
<text x="174.7" y="156.5">Vb</text>
<text x="183.2" y="156.5">Vb</text>
<text x="193" y="157.3">GND</text>
<text x="201.5" y="157.3">GND</text>
<text x="214.3" y="157.3">GND</text>
<text x="227.1" y="157.3">GND</text>
<text x="151.3" y="178.8">GND</text>
<text x="179.3" y="176.7">GND</text>
<text x="179.3" y="180.9">GND</text>
<text x="179.3" y="191.6">GND</text>
<text x="151.3" y="193.7">GND</text>
<text x="179.3" y="195.8">GND</text>
<text x="69.4" y="204.1">GND</text>
</g>
<g font-size="1.9" fill="#0e0e0e">
<text x="139" y="17.6">REG1</text>
<text x="188.5" y="18">U1</text>
<text x="64.9" y="19.3">R1</text>
<text x="64.9" y="23.5">47R</text>
<text x="77.7" y="19.3">R2</text>
<text x="77.7" y="23.5">47k</text>
<text x="53.6" y="26.5">D1</text>
<text x="53.6" y="28.7">S1A</text>
<text x="63.2" y="25.7">C1</text>
<text x="63.2" y="27.9">100u</text>
<text x="75.9" y="25.7">C2</text>
<text x="75.9" y="27.9">100u</text>
<text x="87.5" y="26.5">R3</text>
<text x="87.5" y="28.7">47k</text>
<text x="97.3" y="25.7">C3</text>
<text x="97.3" y="27.9">47u</text>
<text x="107.3" y="26.5">C4</text>
<text x="107.3" y="28.7">100n</text>
<text x="114.7" y="29.9">IC1C</text>
<text x="127.1" y="25.7">C5</text>
<text x="127.1" y="27.9">10u</text>
<text x="135" y="26.5">C6</text>
<text x="135" y="28.7">100n</text>
<text x="139" y="29.3">78L05</text>
<text x="158.4" y="26.5">C7</text>
<text x="158.4" y="28.7">100n</text>
<text x="167.6" y="25.7">C8</text>
<text x="167.6" y="27.9">10u</text>
<text x="175.5" y="26.5">C9</text>
<text x="175.5" y="28.7">100n</text>
<text x="114.7" y="32">TL072</text>
<text x="188.5" y="35.4">ATTINY85</text>
<text x="162.5" y="55.9">REG2</text>
<text x="59.1" y="64.3">K1B</text>
<text x="84.1" y="65.7">INPUT</text>
<text x="124.5" y="64.4">K2</text>
<text x="158.4" y="64.8">C10</text>
<text x="181.9" y="64.8">C11</text>
<text x="200.6" y="64.5">K1A</text>
<text x="44.5" y="66.4">K1C</text>
<text x="44.5" y="68.5">G6K</text>
<text x="59.1" y="66.4">G6K</text>
<text x="113.9" y="66.1">R6</text>
<text x="113.9" y="70.3">1k</text>
<text x="158.4" y="66.9">100n</text>
<text x="162.5" y="67.6">78L05</text>
<text x="181.9" y="66.9">100n</text>
<text x="189.9" y="66.9">D2</text>
<text x="189.9" y="69">1N4148WS</text>
<text x="200.6" y="66.6">G6K</text>
<text x="124.5" y="76.3">TLP175A</text>
<text x="214" y="72.4">R4</text>
<text x="214" y="76.7">220R</text>
<text x="222.5" y="76.7">BRIGHT</text>
<text x="184.2" y="80.9">R5</text>
<text x="197.8" y="81.8">Q1</text>
<text x="197.8" y="83.9">MBT2222A</text>
<text x="222.5" y="78.8">10kB</text>
<text x="84.1" y="84.8">OUTPUT</text>
<text x="184.2" y="85.2">20k</text>
<text x="66.2" y="115.8">R9</text>
<text x="66.2" y="118">2.2M</text>
<text x="68.7" y="119.7">IC1A</text>
<text x="92.6" y="115">R15</text>
<text x="92.6" y="119.3">10k</text>
<text x="204.6" y="118">R24</text>
<text x="47.8" y="121.4">R7</text>
<text x="47.8" y="125.6">1k</text>
<text x="58.5" y="120.7">C12</text>
<text x="89.6" y="122.2">GAIN</text>
<text x="89.6" y="124.3">250kB</text>
<text x="103" y="124.3">C18</text>
<text x="111.3" y="121.8">IC1B</text>
<text x="133.1" y="125.6">R18</text>
<text x="204.6" y="120.1">22k</text>
<text x="215.4" y="122.2">C25</text>
<text x="44.8" y="128.6">R8</text>
<text x="44.8" y="130.7">2.2M</text>
<text x="58.5" y="126.2">100n</text>
<text x="68.7" y="131.6">TL072</text>
<text x="103" y="126.4">100n</text>
<text x="133.1" y="129.9">1k</text>
<text x="160.5" y="129.2">TONE</text>
<text x="160.5" y="131.4">25kB</text>
<text x="167.2" y="132">R19</text>
<text x="188.5" y="131.4">C23</text>
<text x="204.2" y="130.5">Q2</text>
<text x="215.4" y="129">4.7u</text>
<text x="230.6" y="129.9">VOL</text>
<text x="230.6" y="132">100kA</text>
<text x="73.4" y="133.5">C13</text>
<text x="89.6" y="135">R10</text>
<text x="89.6" y="137.1">10k</text>
<text x="111.3" y="133.7">TL072</text>
<text x="124.3" y="137.1">C19</text>
<text x="140.9" y="135">D7</text>
<text x="140.9" y="137.1">1N4148</text>
<text x="149.5" y="135">D8</text>
<text x="149.5" y="137.1">1N4148</text>
<text x="167.2" y="136.3">6.8k</text>
<text x="188.5" y="136.9">100n</text>
<text x="204.2" y="132.6">MMBF5457</text>
<text x="207.6" y="136.3">R23</text>
<text x="73.4" y="139">100p</text>
<text x="124.3" y="139.2">100p</text>
<text x="160.5" y="143.5">C21</text>
<text x="177.6" y="143.5">C22</text>
<text x="185.5" y="143.5">R20</text>
<text x="196.1" y="143.5">R21</text>
<text x="204.6" y="143.5">R22</text>
<text x="207.6" y="140.5">12k</text>
<text x="66.2" y="149.9">R11</text>
<text x="89.6" y="149.9">R12</text>
<text x="122.4" y="144.1">C20</text>
<text x="122.4" y="149.6">470p</text>
<text x="160.5" y="145.6">10n</text>
<text x="177.6" y="145.6">10n</text>
<text x="185.5" y="145.6">100k</text>
<text x="196.1" y="145.6">1M</text>
<text x="204.6" y="145.6">12k</text>
<text x="218.7" y="144.8">C24</text>
<text x="218.7" y="147">22u</text>
<text x="66.2" y="152">27k</text>
<text x="89.6" y="152">33k</text>
<text x="113.9" y="153.2">R16</text>
<text x="59.8" y="158.4">R13</text>
<text x="59.8" y="160.5">56k</text>
<text x="96" y="158.4">R14</text>
<text x="96" y="160.5">3.6k</text>
<text x="108.8" y="160.5">R17</text>
<text x="113.9" y="157.5">220k</text>
<text x="81.9" y="163.3">C14</text>
<text x="108.8" y="162.6">6.8k</text>
<text x="111.8" y="167.9">D3</text>
<text x="120.3" y="167.9">D4</text>
<text x="67" y="173.9">C16</text>
<text x="75.3" y="171.1">C15</text>
<text x="75.3" y="173.3">100n</text>
<text x="81.9" y="168.8">10n</text>
<text x="111.8" y="172.6">1N4148</text>
<text x="120.3" y="172.6">1N4148</text>
<text x="67" y="179.4">100n</text>
<text x="111.8" y="174.3">D5</text>
<text x="111.8" y="179">1N4148</text>
<text x="120.3" y="174.3">D6</text>
<text x="120.3" y="179">1N4148</text>
<text x="62.5" y="188.1">C17</text>
<text x="62.5" y="190.3">18n</text>
</g>
<g font-size="1.9" fill="#666">
<text x="140.7" y="21.4">I</text>
<text x="150.1" y="21.4">O</text>
<text x="145.4" y="24.2">G</text>
<text x="164.2" y="59.7">I</text>
<text x="173.6" y="59.7">O</text>
<text x="168.9" y="62.4">G</text>
</g>
<g font-size="1.5">
<text x="186.1" y="20.3">8</text>
<text x="190.2" y="21.2">VCC</text>
<text x="199.1" y="21.2">NRES/PB5</text>
<text x="203.7" y="23.3">PB4</text>
<text x="209.5" y="22.4">3</text>
<text x="209.5" y="20.3">1</text>
<text x="113.7" y="25.4" transform="rotate(-90 113.7 25.4)">8</text>
<text x="203.7" y="29.7">PB1</text>
<text x="203.7" y="27.6">PB2</text>
<text x="203.7" y="25.4">PB3</text>
<text x="209.5" y="28.8">6</text>
<text x="209.5" y="26.7">7</text>
<text x="209.5" y="24.6">2</text>
<text x="113.7" y="34" transform="rotate(-90 113.7 34)">4</text>
<text x="186.1" y="30.9">4</text>
<text x="190.2" y="31.8">GND</text>
<text x="203.7" y="31.8">PB0</text>
<text x="209.5" y="30.9">5</text>
<text x="43.3" y="63.7" transform="rotate(-90 43.3 63.7)">7</text>
<text x="51.9" y="63.7" transform="rotate(-90 51.9 63.7)">2</text>
<text x="196.8" y="61.6" transform="rotate(-90 196.8 61.6)">1</text>
<text x="36.9" y="67.1">6</text>
<text x="58.3" y="67.1">3</text>
<text x="122.1" y="67.1">1</text>
<text x="122.1" y="71.4">3</text>
<text x="137.1" y="71.4">4</text>
<text x="137.1" y="67.1">6</text>
<text x="196.8" y="70.1" transform="rotate(-90 196.8 70.1)">8</text>
<text x="43.3" y="72.3" transform="rotate(-90 43.3 72.3)">5</text>
<text x="51.9" y="72.3" transform="rotate(-90 51.9 72.3)">4</text>
<text x="66.8" y="122.4">3</text>
<text x="79.6" y="124.5">1</text>
<text x="109.3" y="124.5">5</text>
<text x="66.8" y="126.7">2</text>
<text x="109.3" y="128.8">6</text>
<text x="122.2" y="126.7">7</text>
<text x="108.5" y="143.7">A2</text>
<text x="117.9" y="141.5">A1</text>
<text x="139.2" y="142.4" transform="rotate(-90 139.2 142.4)">A1</text>
<text x="143.5" y="142.4" transform="rotate(-90 143.5 142.4)">A3</text>
<text x="56.1" y="144.5" transform="rotate(-90 56.1 144.5)">A2</text>
<text x="96.6" y="144.5" transform="rotate(-90 96.6 144.5)">B2</text>
<text x="117.9" y="145.8">A3</text>
<text x="54" y="154" transform="rotate(-90 54 154)">A3</text>
<text x="58.3" y="154" transform="rotate(-90 58.3 154)">A1</text>
<text x="94.5" y="154" transform="rotate(-90 94.5 154)">B1</text>
<text x="98.7" y="154" transform="rotate(-90 98.7 154)">B3</text>
<text x="141.4" y="151.9" transform="rotate(-90 141.4 151.9)">A2</text>
<text x="128.6" y="157.3" transform="rotate(-90 128.6 157.3)">B2</text>
<text x="126.5" y="166.7" transform="rotate(-90 126.5 166.7)">B3</text>
<text x="130.7" y="166.7" transform="rotate(-90 130.7 166.7)">B1</text>
<text x="161.7" y="177.7">B2</text>
<text x="171.2" y="175.6">B1</text>
<text x="171.2" y="179.8">B3</text>
<text x="68.9" y="185" transform="rotate(-90 68.9 185)">A1</text>
<text x="73.2" y="185" transform="rotate(-90 73.2 185)">A3</text>
<text x="171.2" y="190.5">B1</text>
<text x="71" y="194.4" transform="rotate(-90 71 194.4)">A2</text>
<text x="161.7" y="192.6">B2</text>
<text x="171.2" y="194.7">B3</text>
</g>
<g font-size="1.5" fill="#0e0e0e">
<text x="59.9" y="142.9" transform="rotate(90 59.9 142.9)">VOICEA</text>
<text x="92.9" y="142.9" transform="rotate(90 92.9 142.9)">VOICEB</text>
<text x="109.1" y="140.8">HIGHA</text>
<text x="138.5" y="150.8" transform="rotate(-90 138.5 150.8)">SW1A</text>
<text x="132.3" y="156.6" transform="rotate(90 132.3 156.6)">SW1B</text>
<text x="162.3" y="174.8">HIGHB</text>
<text x="162.8" y="189.7">LOWB</text>
<text x="68.2" y="193.4" transform="rotate(-90 68.2 193.4)">LOWA</text>
</g>
<g font-size="1.3" fill="#0e0e0e">
<text x="37.6" y="20.7" transform="rotate(-90 37.6 20.7)">DCB</text>
<text x="41.9" y="20.7" transform="rotate(-90 41.9 20.7)">DCA</text>
<text x="241.8" y="44.7" transform="rotate(-90 241.8 44.7)">PROG</text>
<text x="239.8" y="52.9">FSWB</text>
<text x="239.8" y="55">FSWA</text>
<text x="239.8" y="76.3">LEDA</text>
<text x="239.8" y="74.2">LEDB</text>
<text x="235.1" y="95">MODE</text>
</g>
</svg>
